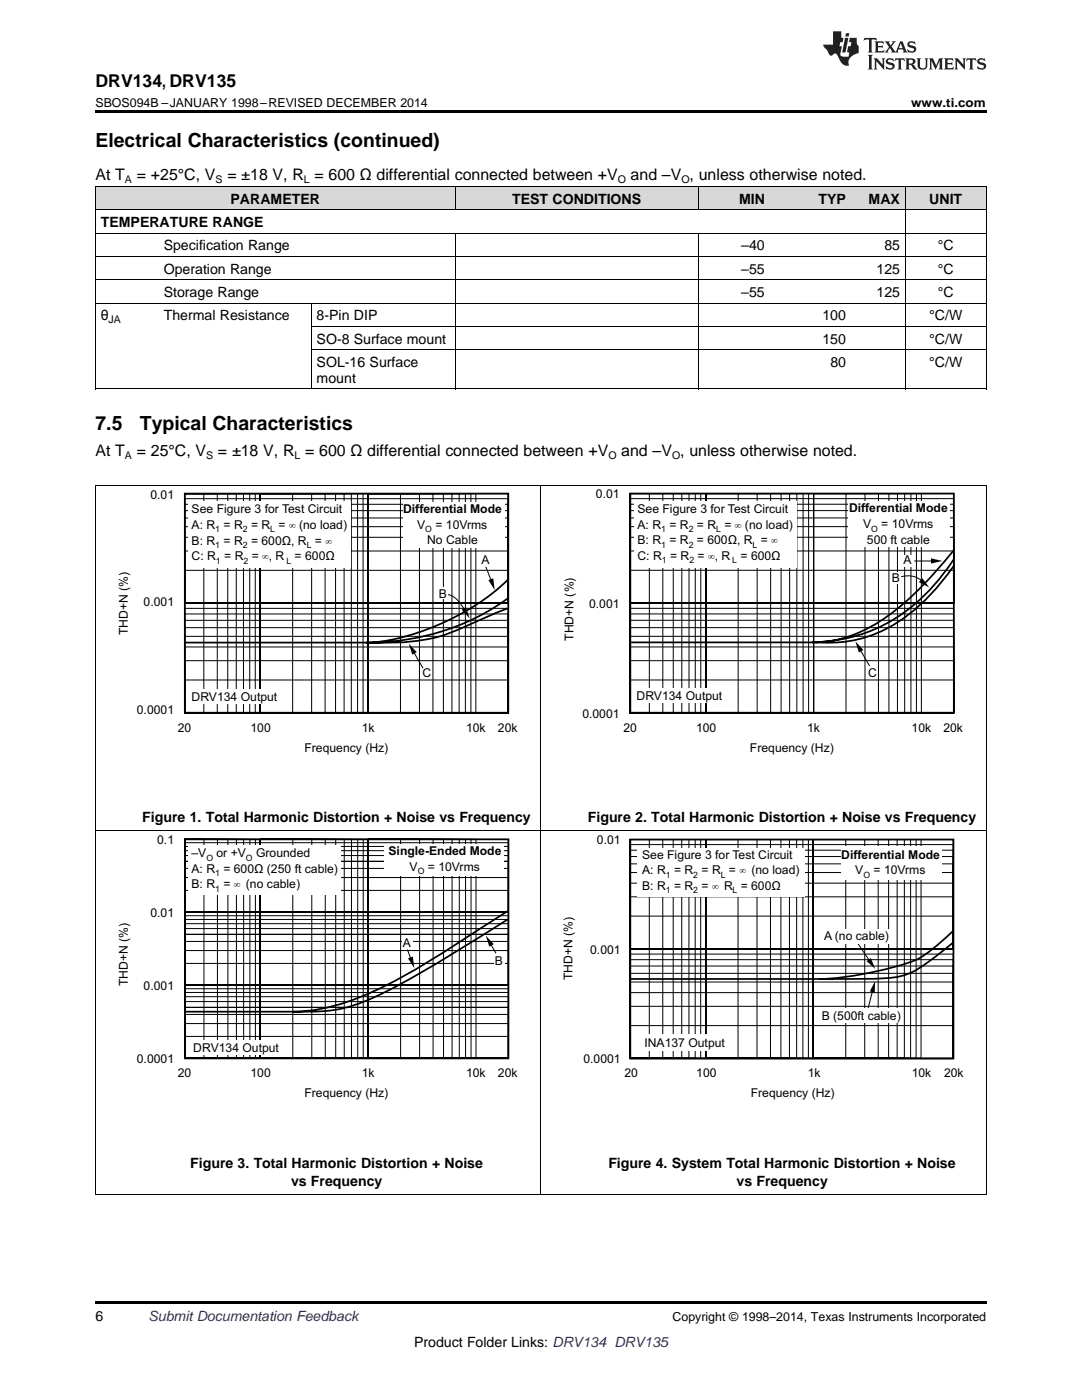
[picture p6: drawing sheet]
<svg xmlns="http://www.w3.org/2000/svg" width="216mm" height="279mm" viewBox="0 0 216 279" stroke-linecap="round" stroke-linejoin="round" font-family="sans-serif">
<g fill="#d8d8d8">
<path d="M19 37.3h12.6v4.6h-12.6z"/>
<path d="M31.6 37.3h1.8v4.6h-1.8z"/>
<path d="M33.4 37.3h28.7v4.6h-28.7z"/>
<path d="M62.1 37.3h28.8v4.6h-28.8z"/>
<path d="M90.9 37.3h48.4v4.6h-48.4z"/>
<path d="M139.3 37.3h14.4v4.6h-14.4z"/>
<path d="M153.7 37.3h16.2v4.6h-16.2z"/>
<path d="M169.9 37.3h10.8v4.6h-10.8z"/>
<path d="M180.7 37.3h16.1v4.6h-16.1z"/>
</g>
<path d="M19 259.7h177.8v.5h-177.8z" fill="#000"/>
<g fill="none" stroke="#000" stroke-width=".2">
<path d="M19.1 165.8v72.7M36.9 167.5h15v43.7h-15zM36.9 167.5h14.1v43.7h-14.1zM36.9 167.5h13v43.7h-13zM36.9 167.5h11.7v43.7h-11.7zM36.9 167.5h10.3v43.7h-10.3zM36.9 167.5h8.6v43.7h-8.6zM36.9 167.5h6.5v43.7h-6.5zM36.9 167.5h3.8v43.7h-3.8zM36.9 167.5h64.6v14.6h-64.6zM36.9 168.2h64.6v13.9h-64.6zM36.9 168.9h64.6v13.2h-64.6z"/>
<path d="M36.9 169.8h64.6v12.3h-64.6zM36.9 170.7h64.6v11.4h-64.6zM36.9 171.9h64.6v10.2h-64.6zM36.9 173.3h64.6v8.8h-64.6zM36.9 175.1h64.6v7h-64.6zM36.9 177.7h64.6v4.4h-64.6zM51.9 167.5h21.6v43.7h-21.6zM51.9 167.5h20.6v43.7h-20.6zM51.9 167.5h19.5v43.7h-19.5zM51.9 167.5h18.2v43.7h-18.2zM51.9 167.5h16.8v43.7h-16.8zM51.9 167.5h15.1v43.7h-15.1z"/>
<path d="M51.9 167.5h13v43.7h-13zM51.9 167.5h10.3v43.7h-10.3zM51.9 167.5h6.5v43.7h-6.5zM73.5 167.5h21.5v43.7h-21.5zM73.5 167.5h20.5v43.7h-20.5zM73.5 167.5h19.4v43.7h-19.4zM73.5 167.5h18.1v43.7h-18.1zM73.5 167.5h16.7v43.7h-16.7zM73.5 167.5h15v43.7h-15zM73.5 167.5h12.9v43.7h-12.9zM73.5 167.5h10.2v43.7h-10.2zM73.5 167.5h6.4v43.7h-6.4z"/>
<path d="M107.9 165.8v72.7M196.8 165.8v72.7M36.9 182.1h64.6v14.6h-64.6zM36.9 182.8h64.6v13.9h-64.6zM36.9 183.5h64.6v13.2h-64.6zM36.9 184.3h64.6v12.4h-64.6zM36.9 185.3h64.6v11.4h-64.6zM36.9 186.5h64.6v10.2h-64.6zM36.9 187.9h64.6v8.8h-64.6zM36.9 189.7h64.6v7h-64.6zM36.9 192.3h64.6v4.4h-64.6zM36.9 196.7h64.6v14.5h-64.6z"/>
<path d="M36.9 197.3h64.6v13.9h-64.6zM36.9 198.1h64.6v13.1h-64.6zM36.9 198.9h64.6v12.3h-64.6zM36.9 199.9h64.6v11.3h-64.6zM36.9 201h64.6v10.2h-64.6zM36.9 202.5h64.6v8.7h-64.6zM36.9 204.3h64.6v6.9h-64.6zM36.9 206.8h64.6v4.4h-64.6zM19 238.4h177.8"/>
</g>
<path d="M36.9 167.5h64.6v43.7h-64.6z" fill="none" stroke="#000" stroke-width=".35"/>
<g fill="#fff">
<path d="M37.6 168.6h30.4v9.9h-30.4z"/>
<path d="M76.8 168.5h23.8v6.3h-23.8z"/>
<path d="M38.1 207.6h18.4v2.8h-18.4z"/>
</g>
<path d="M101.3 183.5a272.1 272.1 0 0 1-26.1 15.3 29.3 29.3 0 0 1-15.2 3.1h-1.5M101.3 181.8l-5.6 3.6a148.1 148.1 0 0 1-23.5 13.4 38.1 38.1 0 0 1-17.5 3.1h-17.8" fill="none" stroke="#000" stroke-width=".35"/>
<path d="M81.3 189.5l.9 2.4M97.6 187.9l1.4 2.3" fill="none" stroke="#000" stroke-width=".2"/>
<path d="M81.4 191.3l1-.4 .3 2.3zM96.9 186.7l1.6 1.7-.9 .5z" fill="#000"/>
<g fill="#fff">
<path d="M98.6 190.6h2v2.3h-2z"/>
<path d="M80.3 187h2v2.3h-2z"/>
</g>
<path d="M125.8 167.5h64.5v43.7h-64.5zM190.2 185.8a32.6 32.6 0 0 1-7.4 5.8 65.2 65.2 0 0 1-25 3.8h-32.1M190.2 188.1l-1.1 .9a31.9 31.9 0 0 1-8.4 5.5 25.2 25.2 0 0 1-8.2 .9h-9.1" fill="none" stroke="#000" stroke-width=".35"/>
<g fill="none" stroke="#000" stroke-width=".2">
<path d="M125.7 167.5h15.1v43.7h-15.1zM125.7 167.5h14.1v43.7h-14.1zM125.7 167.5h13v43.7h-13zM125.7 167.5h11.8v43.7h-11.8zM125.7 167.5h10.3v43.7h-10.3zM125.7 167.5h8.6v43.7h-8.6zM125.7 167.5h6.5v43.7h-6.5zM125.7 167.5h3.9v43.7h-3.9zM125.7 167.6h64.5v21.8h-64.5zM125.7 168.6h64.5v20.8h-64.5zM125.7 169.7h64.5v19.7h-64.5zM125.7 170.9h64.5v18.5h-64.5z"/>
<path d="M125.7 172.4h64.5v17h-64.5zM125.7 174.1h64.5v15.3h-64.5zM125.7 176.3h64.5v13.1h-64.5zM125.7 179h64.5v10.4h-64.5zM140.8 167.5h21.5v43.7h-21.5zM140.8 167.5h20.5v43.7h-20.5zM140.8 167.5h19.4v43.7h-19.4zM140.8 167.5h18.2v43.7h-18.2zM140.8 167.5h16.7v43.7h-16.7zM140.8 167.5h15v43.7h-15zM140.8 167.5h12.9v43.7h-12.9zM140.8 167.5h10.3v43.7h-10.3z"/>
<path d="M140.8 167.5h6.5v43.7h-6.5zM162.3 167.5h21.5v43.7h-21.5zM162.3 167.5h20.5v43.7h-20.5zM162.3 167.5h19.4v43.7h-19.4zM162.3 167.5h18.2v43.7h-18.2zM162.3 167.5h16.7v43.7h-16.7zM162.3 167.5h15v43.7h-15zM162.3 167.5h12.9v43.7h-12.9zM162.3 167.5h10.2v43.7h-10.2zM162.3 167.5h6.5v43.7h-6.5zM125.7 182.8h64.5v6.6h-64.5zM125.7 190.4h64.5v20.9h-64.5z"/>
<path d="M125.7 191.5h64.5v19.8h-64.5zM125.7 192.8h64.5v18.5h-64.5zM125.7 194.3h64.5v17h-64.5zM125.7 196h64.5v15.3h-64.5zM125.7 198.1h64.5v13.2h-64.5zM171.2 188.3l2.6 4M174.3 197.1l-1.1 4.2M125.7 200.8h64.5v10.5h-64.5zM125.7 204.7h64.5v6.6h-64.5z"/>
</g>
<path d="M174.6 195.8l-.1 2.3-1-.2zM172.9 191.8l.9-.6 .8 2.2z" fill="#000"/>
<g fill="#fff">
<path d="M167.9 168.8h20.1v6.7h-20.1z"/>
<path d="M127.1 169.3h33.5v9.7h-33.5z"/>
<path d="M126.8 206.3h19.3v3.4h-19.3z"/>
<path d="M164.1 185.4h13.8v3h-13.8z"/>
<path d="M163.6 201.3h16.5v2.9h-16.5z"/>
</g>
<g fill="none" stroke="#000" stroke-width=".2">
<path d="M19.1 96.9v68.9M36.8 98.5h15.1v43.7h-15.1zM36.8 98.5h14.1v43.7h-14.1zM36.8 98.5h13v43.7h-13zM36.8 98.5h11.8v43.7h-11.8zM36.8 98.5h10.3v43.7h-10.3zM36.8 98.5h8.6v43.7h-8.6zM36.8 98.5h6.6v43.7h-6.6zM36.8 98.5h3.9v43.7h-3.9zM36.8 98.5h64.6v21.9h-64.6zM36.8 99.5h64.6v20.9h-64.6zM51.9 98.5h21.5v43.7h-21.5z"/>
<path d="M51.9 98.5h20.5v43.7h-20.5zM51.9 98.5h19.4v43.7h-19.4zM51.9 98.5h18.2v43.7h-18.2zM51.9 98.5h16.8v43.7h-16.8zM51.9 98.5h15.1v43.7h-15.1zM51.9 98.5h13v43.7h-13zM51.9 98.5h10.3v43.7h-10.3zM51.9 98.5h6.5v43.7h-6.5zM73.4 98.5h21.5v43.7h-21.5zM73.4 98.5h20.6v43.7h-20.6zM73.4 98.5h19.5v43.7h-19.5zM73.4 98.5h18.2v43.7h-18.2z"/>
<path d="M73.4 98.5h16.8v43.7h-16.8zM73.4 98.5h15.1v43.7h-15.1zM73.4 98.5h13v43.7h-13zM73.4 98.5h10.3v43.7h-10.3zM73.4 98.5h6.5v43.7h-6.5zM107.9 96.9v68.9M196.8 96.9v68.9M36.8 100.6h64.6v19.8h-64.6zM36.8 101.9h64.6v18.5h-64.6zM36.8 103.4h64.6v17h-64.6zM36.8 105.1h64.6v15.3h-64.6zM36.8 107.2h64.6v13.2h-64.6z"/>
<path d="M36.8 110h64.6v10.4h-64.6zM36.8 113.8h64.6v6.6h-64.6zM36.8 121.4h64.6v20.9h-64.6zM36.8 122.5h64.6v19.8h-64.6zM36.8 123.8h64.6v18.5h-64.6zM36.8 125.3h64.6v17h-64.6zM36.8 127h64.6v15.3h-64.6zM36.8 129.1h64.6v13.2h-64.6zM36.8 131.9h64.6v10.4h-64.6zM36.8 135.7h64.6v6.6h-64.6zM19 165.8h177.8"/>
</g>
<path d="M36.9 98.5h64.5v43.7h-64.5z" fill="none" stroke="#000" stroke-width=".35"/>
<g fill="#fff">
<path d="M37.7 100h32.3v13.3h-32.3z"/>
<path d="M80.4 100.1h20.3v9.2h-20.3z"/>
<path d="M37.8 137.6h18.4v2.8h-18.4z"/>
</g>
<path d="M101.3 115.7a48 48 0 0 1-26.9 12.5h-37.4M101.3 119.4a48.1 48.1 0 0 1-28.2 8.9M101.3 121.4l-5.3 2.2a41.4 41.4 0 0 1-12.4 4.2 63.8 63.8 0 0 1-10.5 .4" fill="none" stroke="#000" stroke-width=".35"/>
<path d="M89.4 118.7a4.4 4.4 0 0 1 3 2.4l.6 1.1M96.9 113.1l1.3 3.3M82.3 129.6l2.1 3.8" fill="none" stroke="#000" stroke-width=".2"/>
<path d="M97.5 115.8l.9-.4 .3 2.3zM81.6 128.4l1.6 1.8-.9 .5zM92.1 121.7l.9-.5 .7 2.2z" fill="#000"/>
<path d="M87.3 117.1h2.1v2.3h-2.1z" fill="#fff"/>
<g fill="none" stroke="#000" stroke-width=".2">
<path d="M125.7 98.5h15.1v43.7h-15.1zM125.7 98.5h14.1v43.7h-14.1zM125.7 98.5h13v43.7h-13zM125.7 98.5h11.8v43.7h-11.8zM125.7 98.5h10.3v43.7h-10.3zM125.7 98.5h8.6v43.7h-8.6zM125.7 98.5h6.6v43.7h-6.6zM125.7 98.5h3.9v43.7h-3.9zM125.7 98.5h64.6v21.9h-64.6zM125.7 99.5h64.6v20.9h-64.6zM140.8 98.5h21.5v43.7h-21.5zM140.8 98.5h20.5v43.7h-20.5z"/>
<path d="M140.8 98.5h19.4v43.7h-19.4zM140.8 98.5h18.2v43.7h-18.2zM140.8 98.5h16.8v43.7h-16.8zM140.8 98.5h15.1v43.7h-15.1zM140.8 98.5h13v43.7h-13zM140.8 98.5h10.3v43.7h-10.3zM140.8 98.5h6.5v43.7h-6.5zM162.3 98.5h21.5v43.7h-21.5zM162.3 98.5h20.6v43.7h-20.6zM162.3 98.5h19.5v43.7h-19.5zM162.3 98.5h18.2v43.7h-18.2zM162.3 98.5h16.8v43.7h-16.8z"/>
<path d="M162.3 98.5h15.1v43.7h-15.1zM162.3 98.5h13v43.7h-13zM162.3 98.5h10.3v43.7h-10.3zM162.3 98.5h6.5v43.7h-6.5zM125.7 100.6h64.6v19.8h-64.6zM125.7 101.9h64.6v18.5h-64.6zM125.7 103.4h64.6v17h-64.6zM125.7 105.1h64.6v15.3h-64.6zM125.7 107.2h64.6v13.2h-64.6zM125.7 110h64.6v10.4h-64.6zM125.7 113.8h64.6v6.6h-64.6zM125.7 121.4h64.6v20.9h-64.6z"/>
<path d="M125.7 122.5h64.6v19.8h-64.6zM125.7 123.8h64.6v18.5h-64.6zM125.7 125.3h64.6v17h-64.6zM125.7 127h64.6v15.3h-64.6zM125.7 129.1h64.6v13.2h-64.6zM125.7 131.9h64.6v10.4h-64.6zM125.7 135.7h64.6v6.6h-64.6z"/>
</g>
<path d="M125.8 98.5h64.5v43.7h-64.5z" fill="none" stroke="#000" stroke-width=".35"/>
<g fill="#fff">
<path d="M126.6 99.9h32.4v13.3h-32.4z"/>
<path d="M169.3 100.1h20.2v9.1h-20.2z"/>
<path d="M126.8 137.3h18.2v3h-18.2z"/>
</g>
<path d="M190.2 109.9a65.4 65.4 0 0 1-15.1 14.4 25.4 25.4 0 0 1-15.6 3.9h-33.6M190.2 111.7a35.4 35.4 0 0 1-17.8 14.7 35.2 35.2 0 0 1-10.4 1.8 27 27 0 0 0 22.5-8.4l3.8-4.2 1.9-2.6" fill="none" stroke="#000" stroke-width=".35"/>
<path d="M184 115.4l1.4 1.8-2-1zM185.8 111.4l2.2 .6-2.2 .5zM170.7 128l1.6 1.7-.9 .5z" fill="#000"/>
<path d="M179.8 115.1a4.1 4.1 0 0 1 4.5 1.2M186.6 112h-4.2M171.4 129.2l2.1 3.7" fill="none" stroke="#000" stroke-width=".2"/>
<g fill="#fff">
<path d="M177.7 114.2h2v2.3h-2z"/>
<path d="M179.9 110.7h2.6v2.3h-2.6z"/>
</g>
<g fill="none" stroke="#000" stroke-width=".2">
<path d="M19 37.2h177.8M19.1 37.2v40.5M90.8 37.2v4.7M139.3 37.2v4.7M180.6 37.2v40.5M196.8 37.2v40.5M19 55.8h177.8M19 51.2h177.8M19 46.5h177.8M19 41.9h177.8M90.8 46.6v31.1M139.3 46.6v31.1"/>
<path d="M19 77.6h177.8M19 60.5h177.8M62.1 60.5v17.2M62.1 69.8h134.7M62.1 65.1h134.7M19 96.9h177.8"/>
</g>
<path d="M19 22h177.8v.5h-177.8z" fill="#000"/>
<g fill="#231f20">
<path d="M172.5 7.6l-.1 .5 .4-.2h.6v.1v2.1l-.2 .4h.9l-.2-.4v-2.1l.1-.1h.5l.5 .2-.2-.5zM174.5 8.3l.2 .3v1.5l-.2 .4h1.8l.2-.6a1.04 1.04 0 0 1-1.3 .2v-.7h.6l.3 .2v-.6l-.3 .2h-.6v-.6l.8-.1 .4 .3-.2-.5zM176.5 8.3l.9 1.1-.9 1.1h.8l-.2-.2 .4-.7 .5 .7-.2 .2h1.5l-.2-.2 .2-.4h.9l.1 .4-.2 .2h1l-.3-.3-.7-1.9h-.5l-.9 2-.8-1 .9-1h-.8l.1 .3-.4 .5-.3-.6 .1-.2zM179.7 8.6l.4 1h-.7zM181.3 8.4a.63 .63 0 0 0-.2 .7 .63 .63 0 0 0 .6 .4l.6 .2 .1 .2a.75 .75 0 0 1-.7 .4 .75 .75 0 0 1-.6-.5l.1 .7 .1-.1a1.11 1.11 0 0 0 1.5-.6 1.13 1.13 0 0 0-1.2-.8l-.1-.4a1.04 1.04 0 0 1 1.2 .2l-.2-.5-.2 .1-.4-.2zM173.2 10.9l.2 .4v2.2l-.2 .4h1l-.3-.4v-2.2l.3-.4zM174.3 11.6l.3 .4v1.5l-.3 .4h.8l-.2-.4v-1.3l1.5 1.7v-1.9l.2-.4h-.7l.2 .4v.9l-1.1-1.3zM177 11.8a.62 .62 0 0 0-.2 .7 .62 .62 0 0 0 .6 .4l.6 .1 .1 .3a.76 .76 0 0 1-.7 .3 .76 .76 0 0 1-.7-.4l.2 .7 .1-.1a1.11 1.11 0 0 0 1.5-.6 1.13 1.13 0 0 0-1.2-.8l-.1-.4a1.04 1.04 0 0 1 1.2 .2l-.2-.6-.2 .1-.5-.1zM178.7 11.6l-.2 .6a.61 .61 0 0 1 .8-.3v1.6l-.2 .4h.9l-.2-.4v-1.6a.63 .63 0 0 1 .7 .3l-.1-.6zM180.6 11.6l.3 .4v1.5l-.3 .4h1l-.2-.2-.1-.8 .6 .2a.76 .76 0 0 0 1.2 .7l-1-1a.58 .58 0 0 0 .6-.5 .58 .58 0 0 0-.5-.6zM181.4 11.9h.1a.45 .45 0 0 1 .5 .1 .45 .45 0 0 1 .1 .5l-.8 .2zM182.9 11.6l.2 .2a2.17 2.17 0 0 0 .3 1.9 .99 .99 0 0 0 1.6-.6v-1.1l.2-.4h-.7l.2 .2a1.92 1.92 0 0 1-.2 1.8 .6 .6 0 0 1-.9-.5v-1.1l.2-.4zM185.4 11.6l.2 .4v1.5l-.2 .4h.7l-.2-.4v-1.4l.8 1.8 .8-1.8v1.4l-.2 .4h.9l-.2-.4v-1.5l.2-.4h-.8l-.6 1.5-.6-1.5zM188.4 11.6l.2 .4v1.5l-.2 .4h1.8l.1-.6a1.04 1.04 0 0 1-1.2 .1v-.6h.5l.4 .2v-.6l-.4 .2h-.5v-.7h.8l.3 .3-.1-.6zM190.5 11.6l.2 .4v1.5l-.2 .4h.7l-.2-.4v-1.3l1.5 1.7v-1.9l.2-.4h-.7l.2 .4v.9l-1.1-1.3zM192.9 11.6l-.1 .6a.61 .61 0 0 1 .7-.3l.1 1.6-.3 .4h1l-.3-.4 .1-1.6a.63 .63 0 0 1 .7 .3l-.1-.6zM195.2 11.8a.62 .62 0 0 0-.2 .7 .62 .62 0 0 0 .6 .4l.6 .1 .1 .3a.76 .76 0 0 1-.7 .3 .76 .76 0 0 1-.6-.4l.1 .7 .1-.1a1.11 1.11 0 0 0 1.6-.6 1.13 1.13 0 0 0-1.3-.8l-.1-.4a1.04 1.04 0 0 1 1.2 .2l-.1-.6-.2 .1-.5-.1z"/>
<path d="M166.2 6.3v2.6h-1.9v.4l.8 .9a.91 .91 0 0 0 1 .8 .56 .56 0 0 1 .5-.3 .56 .56 0 0 1 .5 .3l.4 .8a1.53 1.53 0 0 0 1.9 1.2 1.54 1.54 0 0 1 1-2.1l.9-.3v-1.4a1.52 1.52 0 0 1-.4-1.6h-1.3l-.2 .8h.5l-.2 .8h-.5l-.1 1v.2l.4 .1-.2 .8a1.93 1.93 0 0 1-1.6-.3l.3-1.8h-.5l.2-.8h.4l.2-.8h-.4v-1.3zM168.6 7.6l-.6 2.9h.7l.6-2.9zM168.8 6.6l-.1 .7h.6l.2-.7z"/>
</g>
<g font-size="3.9">
<text x="19" y="29.3">Electrical Characteristics (continued)</text>
<text x="19" y="85.8">7.5</text>
<text x="27.9" y="85.8">Typical Characteristics</text>
</g>
<text font-size="3.5" x="19" y="17.3">DRV134, DRV135</text>
<g font-size="3.2">
<text x="19" y="36">At T</text>
<text x="27.3" y="36">= +25°C, V</text>
<text x="45.4" y="36">= ±18 V, R = 600 Ω differential connected between +V</text>
<text x="125.8" y="36">and –V , unless otherwise noted.</text>
<text x="19" y="90.9">At T</text>
<text x="27.3" y="90.9">= 25°C, V</text>
<text x="43.5" y="90.9">= ±18 V, R = 600 Ω differential connected between +V</text>
<text x="124" y="90.9">and –V , unless otherwise noted.</text>
</g>
<g font-size="2.8">
<text x="46" y="40.6">PARAMETER</text>
<text x="102.2" y="40.6">TEST CONDITIONS</text>
<text x="147.5" y="40.6">MIN</text>
<text x="163.3" y="40.6">TYP</text>
<text x="173.3" y="40.6">MAX</text>
<text x="185.4" y="40.6">UNIT</text>
<text x="20.1" y="45.3">TEMPERATURE RANGE</text>
<text x="32.7" y="50">Specification Range</text>
<text x="147.9" y="50">–40</text>
<text x="176.5" y="50">85</text>
<text x="187.1" y="50">°C</text>
<text x="32.7" y="54.6">Operation Range</text>
<text x="32.7" y="59.3">Storage Range</text>
<text x="147.9" y="54.6">–55</text>
<text x="147.9" y="59.3">–55</text>
<text x="174.9" y="54.6">125</text>
<text x="174.9" y="59.3">125</text>
<text x="187.1" y="54.6">°C</text>
<text x="187.1" y="59.3">°C</text>
<text x="20.1" y="63.9">θ</text>
<text x="32.7" y="63.9">Thermal Resistance</text>
<text x="63.2" y="63.9">8-Pin DIP</text>
<text x="164.1" y="63.9">100</text>
<text x="185.4" y="63.9">°C/W</text>
<text x="63.2" y="68.6">SO-8 Surface mount</text>
<text x="164.1" y="68.6">150</text>
<text x="185.4" y="68.6">°C/W</text>
<text x="63.2" y="73.2">SOL-16 Surface</text>
<text x="63.2" y="76.4">mount</text>
<text x="165.7" y="73.2">80</text>
<text x="185.4" y="73.2">°C/W</text>
<text x="28.4" y="164.1">Figure 1. Total Harmonic Distortion + Noise vs Frequency</text>
<text x="117.3" y="164.1">Figure 2. Total Harmonic Distortion + Noise vs Frequency</text>
<text x="38" y="233">Figure 3. Total Harmonic Distortion + Noise</text>
<text x="121.4" y="233">Figure 4. System Total Harmonic Distortion + Noise</text>
<text x="58.1" y="236.7">vs Frequency</text>
<text x="147" y="236.7">vs Frequency</text>
<text x="19" y="263.6">6</text>
<text x="82.6" y="268.9">Product Folder Links: DRV134 DRV135</text>
</g>
<text font-size="2.8" fill="#0000c8" x="29.6" y="263.6">Submit Documentation Feedback</text>
<g font-size="2.5">
<text x="19" y="21.4">SBOS094B –JANUARY 1998–REVISED DECEMBER 2014</text>
<text x="181.8" y="21.4">www.ti.com</text>
<text x="134.2" y="263.6">Copyright © 1998–2014, Texas Instruments Incorporated</text>
</g>
<g font-size="2.4">
<text x="30" y="99.5">0.01</text>
<text x="118.9" y="99.5">0.01</text>
<text x="38.2" y="102.4">See Figure 3 for Test Circuit</text>
<text x="38.2" y="105.6">A: R</text>
<text x="44.6" y="105.6">= R</text>
<text x="50.1" y="105.6">= R = ∞</text>
<text x="59.7" y="105.6">(no load)</text>
<text x="80.4" y="102.4">Differential Mode</text>
<text x="83.2" y="105.5">V</text>
<text x="86.9" y="105.5">= 10Vrms</text>
<text x="127.2" y="102.4">See Figure 3 for Test Circuit</text>
<text x="127.2" y="105.5">A: R</text>
<text x="133.6" y="105.5">= R</text>
<text x="139.1" y="105.5">= R = ∞</text>
<text x="148.6" y="105.5">(no load)</text>
<text x="169.4" y="102.3">Differential Mode</text>
<text x="172.2" y="105.4">V</text>
<text x="175.9" y="105.4">= 10Vrms</text>
<text x="38.2" y="111.8">C: R</text>
<text x="38.2" y="108.7">B: R</text>
<text x="44.6" y="108.7">= R</text>
<text x="44.7" y="111.8">= R</text>
<text x="50.1" y="108.7">= 600Ω, R</text>
<text x="50.2" y="111.8">=</text>
<text x="52.3" y="111.8">∞, R</text>
<text x="58.8" y="111.8">= 600Ω</text>
<text x="62.8" y="108.7">=</text>
<text x="64.9" y="108.7">∞</text>
<text x="85.2" y="108.6">No Cable</text>
<text x="96.1" y="112.6">A</text>
<text x="127.2" y="111.7">C: R</text>
<text x="127.2" y="108.6">B: R</text>
<text x="133.6" y="108.6">= R</text>
<text x="133.7" y="111.7">= R</text>
<text x="139.1" y="108.6">= 600Ω, R</text>
<text x="139.2" y="111.7">=</text>
<text x="141.3" y="111.7">∞, R</text>
<text x="147.8" y="111.7">= 600Ω</text>
<text x="151.8" y="108.6">=</text>
<text x="153.9" y="108.6">∞</text>
<text x="173" y="108.5">500 ft cable</text>
<text x="180.3" y="112.6">A</text>
<text x="87.6" y="119.3">B</text>
<text x="178" y="116.2">B</text>
<text x="28.7" y="121">0.001</text>
<text x="117.6" y="121.3">0.001</text>
<text x="25.5" y="126.7" transform="rotate(-90 25.5 126.7)">THD+N (%)</text>
<text x="114.4" y="127.9" transform="rotate(-90 114.4 127.9)">THD+N (%)</text>
<text x="84.3" y="135.1">C</text>
<text x="173.2" y="135.2">C</text>
<text x="27.3" y="142.5">0.0001</text>
<text x="38.2" y="139.9">DRV134 Output</text>
<text x="116.2" y="143.2">0.0001</text>
<text x="127" y="139.7">DRV134 Output</text>
<text x="35.5" y="146">20</text>
<text x="50" y="146">100</text>
<text x="60.7" y="150">Frequency (Hz)</text>
<text x="72.2" y="146">1k</text>
<text x="93" y="146">10k</text>
<text x="99.4" y="146">20k</text>
<text x="124.4" y="146">20</text>
<text x="138.9" y="146">100</text>
<text x="149.6" y="150">Frequency (Hz)</text>
<text x="161.1" y="146">1k</text>
<text x="181.9" y="146">10k</text>
<text x="188.3" y="146">20k</text>
<text x="31.4" y="168.4">0.1</text>
<text x="38.2" y="171">–V</text>
<text x="43.2" y="171">or +V</text>
<text x="51.1" y="171">Grounded</text>
<text x="77.5" y="170.7">Single-Ended Mode</text>
<text x="81.7" y="173.8">V</text>
<text x="85.4" y="173.8">= 10Vrms</text>
<text x="119.1" y="168.5">0.01</text>
<text x="128.1" y="171.3">See Figure 3 for Test Circuit</text>
<text x="167.9" y="171.3">Differential Mode</text>
<text x="38.2" y="177.3">B: R</text>
<text x="38.2" y="174.2">A: R</text>
<text x="44.6" y="174.2">= 600Ω (250 ft cable)</text>
<text x="44.6" y="177.3">=</text>
<text x="46.7" y="177.3">∞</text>
<text x="49.1" y="177.3">(no cable)</text>
<text x="128.1" y="177.6">B: R</text>
<text x="128.1" y="174.5">A: R</text>
<text x="134.5" y="174.5">= R</text>
<text x="134.5" y="177.6">= R</text>
<text x="140" y="174.5">= R =</text>
<text x="140" y="177.6">=</text>
<text x="142.1" y="177.6">∞ R</text>
<text x="147.6" y="174.5">∞ (no load)</text>
<text x="147.8" y="177.6">= 600Ω</text>
<text x="170.7" y="174.5">V</text>
<text x="174.3" y="174.5">= 10Vrms</text>
<text x="30" y="183">0.01</text>
<text x="80.4" y="189">A</text>
<text x="117.8" y="190.3">0.001</text>
<text x="164.4" y="187.7">A (no cable)</text>
<text x="25.5" y="196.8" transform="rotate(-90 25.5 196.8)">THD+N (%)</text>
<text x="28.7" y="197.6">0.001</text>
<text x="98.7" y="192.7">B</text>
<text x="114.2" y="195.7" transform="rotate(-90 114.2 195.7)">THD+N (%)</text>
<text x="164" y="203.5">B (500ft cable)</text>
<text x="38.6" y="209.9">DRV134 Output</text>
<text x="128.6" y="208.9">INA137 Output</text>
<text x="27.3" y="212.2">0.0001</text>
<text x="35.5" y="215">20</text>
<text x="50" y="215">100</text>
<text x="72.2" y="215">1k</text>
<text x="93" y="215">10k</text>
<text x="99.4" y="215">20k</text>
<text x="116.4" y="212.2">0.0001</text>
<text x="124.6" y="215">20</text>
<text x="138.9" y="215">100</text>
<text x="161.2" y="215">1k</text>
<text x="181.9" y="215">10k</text>
<text x="188.4" y="215">20k</text>
<text x="60.7" y="218.9">Frequency (Hz)</text>
<text x="149.8" y="218.9">Frequency (Hz)</text>
</g>
<g font-size="2.1">
<text x="24.9" y="36.6">A</text>
<text x="43" y="36.6">S</text>
<text x="60.6" y="36.6">L</text>
<text x="123.3" y="36.6">O</text>
<text x="136" y="36.6">O</text>
<text x="21.7" y="64.5">JA</text>
<text x="24.9" y="91.5">A</text>
<text x="41.1" y="91.5">S</text>
<text x="58.8" y="91.5">L</text>
<text x="121.4" y="91.5">O</text>
<text x="134.1" y="91.5">O</text>
</g>
<g font-size="1.7">
<text x="43" y="106.3">1</text>
<text x="48.5" y="106.3">2</text>
<text x="53.9" y="106.3">L</text>
<text x="84.9" y="106.2">O</text>
<text x="131.9" y="106.2">1</text>
<text x="137.4" y="106.2">2</text>
<text x="142.9" y="106.2">L</text>
<text x="173.8" y="106.1">O</text>
<text x="43" y="109.4">1</text>
<text x="43.1" y="112.5">1</text>
<text x="48.5" y="109.4">2</text>
<text x="48.6" y="112.5">2</text>
<text x="57.2" y="112.5">L</text>
<text x="61.2" y="109.4">L</text>
<text x="131.9" y="109.3">1</text>
<text x="132.1" y="112.4">1</text>
<text x="137.4" y="109.3">2</text>
<text x="137.6" y="112.4">2</text>
<text x="146.1" y="112.4">L</text>
<text x="150.2" y="109.3">L</text>
<text x="41.2" y="171.7">O</text>
<text x="49.1" y="171.7">O</text>
<text x="42.9" y="174.9">1</text>
<text x="42.9" y="178">1</text>
<text x="83.4" y="174.5">O</text>
<text x="132.9" y="175.2">1</text>
<text x="132.9" y="178.3">1</text>
<text x="138.3" y="175.2">2</text>
<text x="138.3" y="178.3">2</text>
<text x="143.8" y="175.2">L</text>
<text x="146.2" y="178.3">L</text>
<text x="172.3" y="175.2">O</text>
</g>
</svg>
